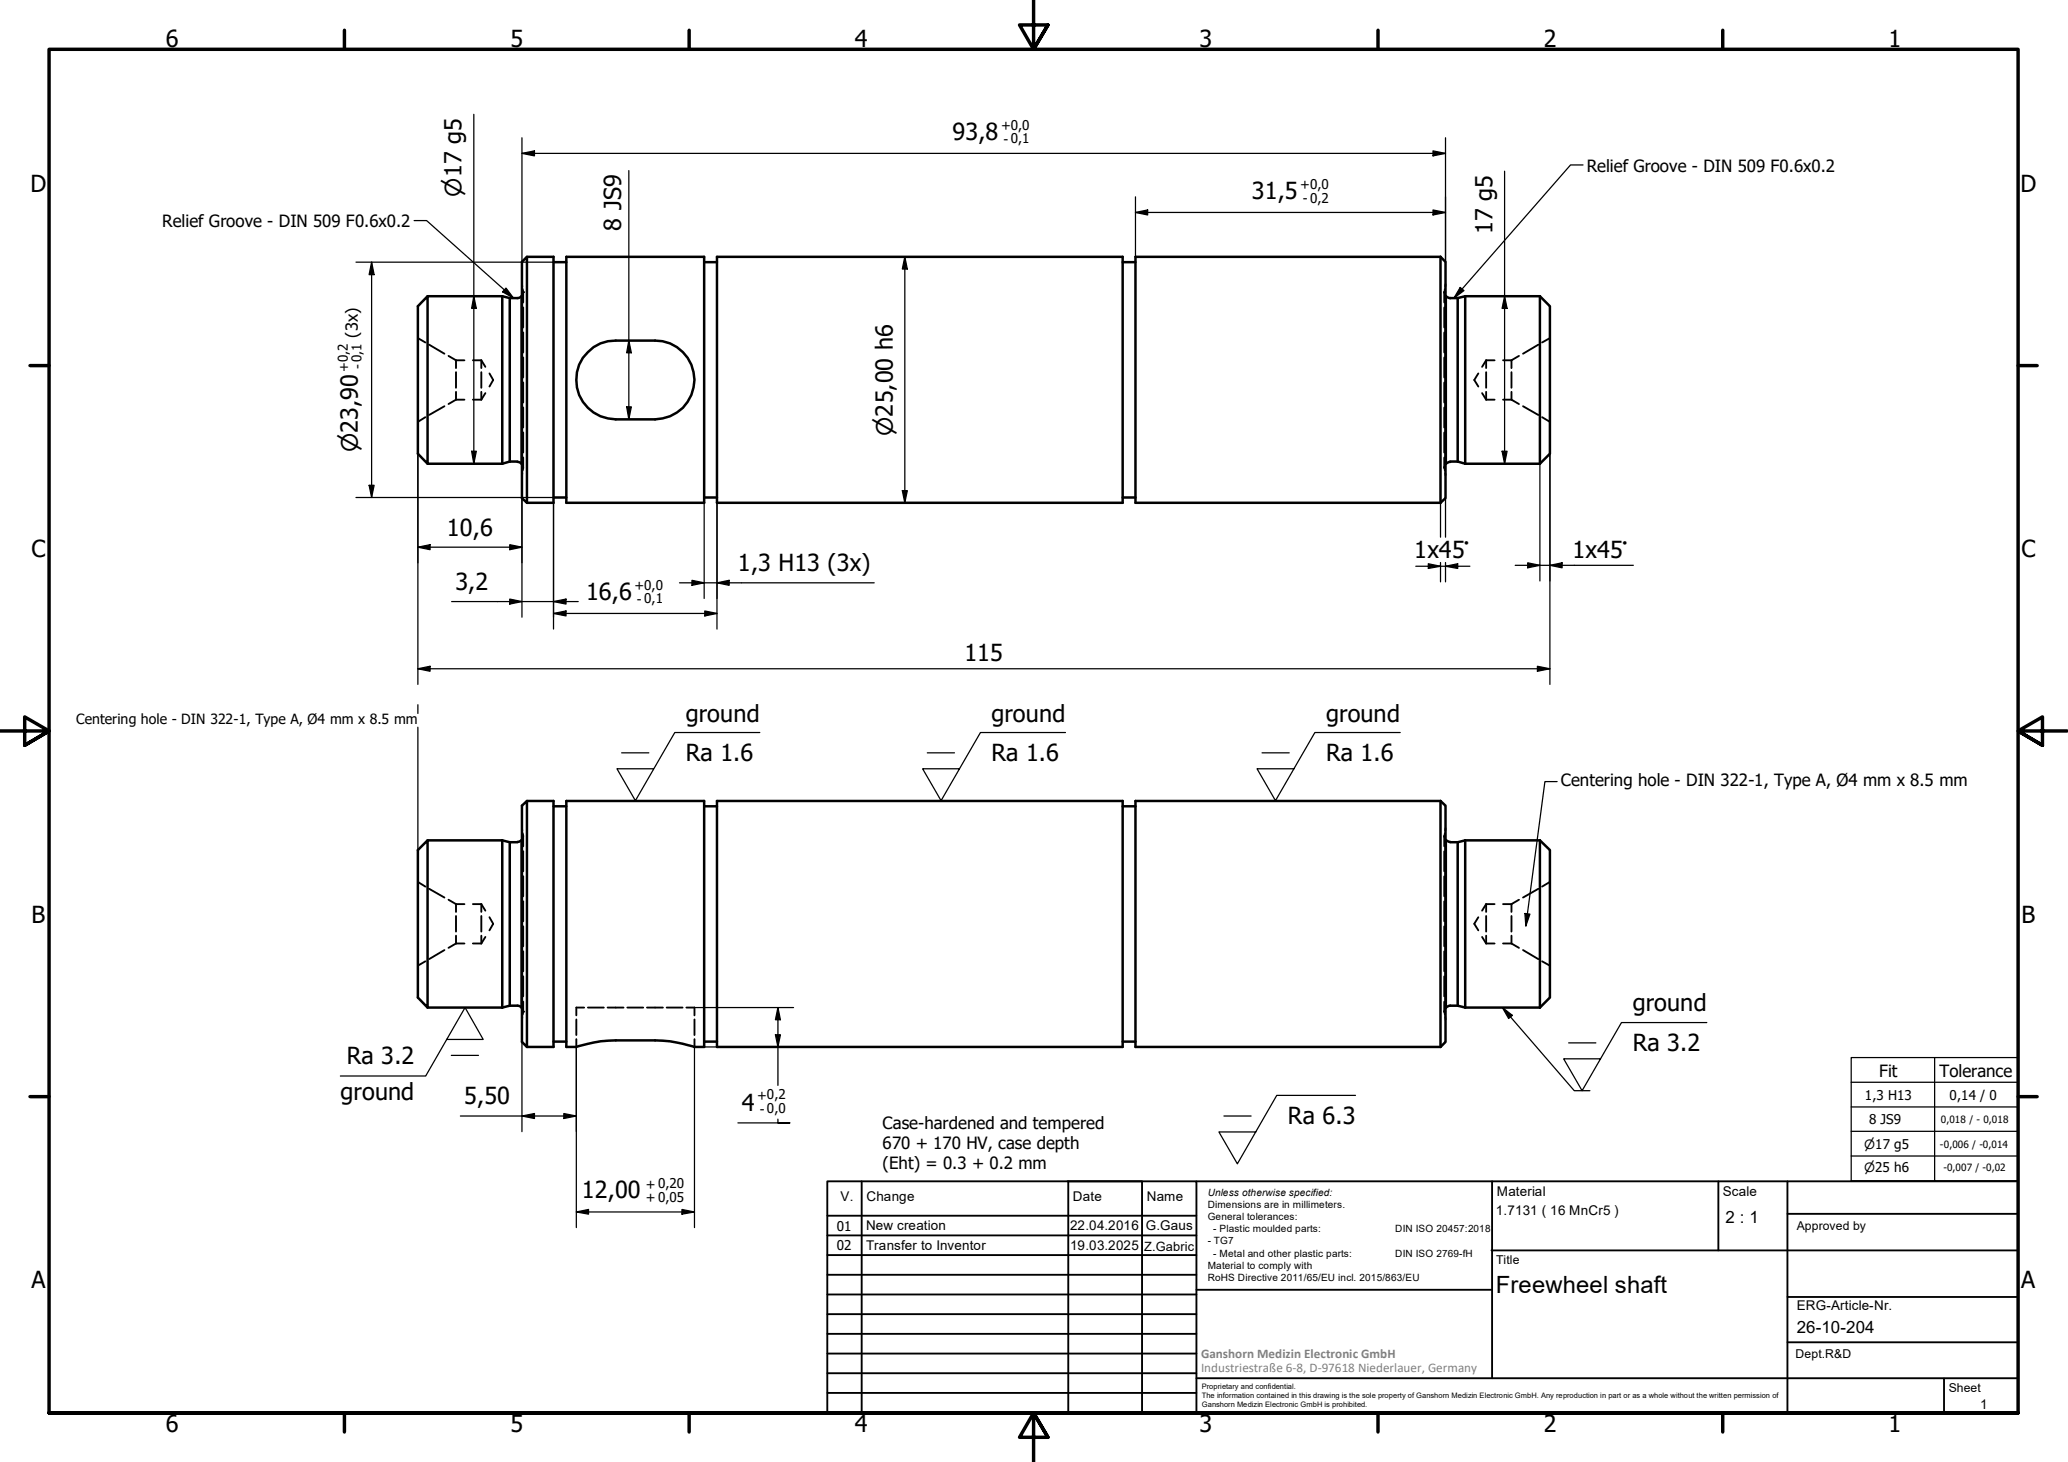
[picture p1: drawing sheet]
<svg xmlns="http://www.w3.org/2000/svg" width="420mm" height="297mm" viewBox="0 0 420 297" stroke-linecap="round" stroke-linejoin="round" font-family="sans-serif">
<!-- layer: Hidden (ISO) -->
<g fill="none" stroke="#000" stroke-width=".38">
<path d="M106 57.8l.1 .5M106.2 58.7l.1 .6M106.2 59.9l-.2 .2M106.2 59.6l.1-.2v2.1M293.5 59.6l-.1-.2v2.1M293.6 58.7l-.1 .6M293.6 59.9l.1 .2M293.7 57.8l-.1 .5M84.9 68.7l1.5 .9M87.2 70l3.1 1.9M91.1 72.3l1.5 .9M92.6 73.2h1.8"/>
<path d="M92.6 73.2v1.6M92.6 75.6v3.2M92.6 79.6v1.6M96.1 73.2h1.7M97.8 73.2v1.6M97.8 75.6v3.2M97.8 79.6v1.6M97.8 73.2l.8 1.3M98.6 79.9l-.8 1.3M99.4 75.9l.8 1.3-.8 1.3M106.3 62.5v4M106.3 67.5v4.1"/>
<path d="M106.3 72.6v4.1M106.3 77.7v4.1M293.4 62.5v4M293.4 67.5v4.1M293.4 72.6v4.1M293.4 77.7v4.1M300.4 75.9l-.9 1.3 .9 1.3M301.1 79.9l.8 1.3M301.9 73.2v1.6M301.9 75.6v3.2M301.9 79.6v1.6M301.9 73.2l-.8 1.3"/>
<path d="M301.9 73.2h1.8M305.4 73.2h1.7M307.1 73.2v1.6M307.1 75.6v3.2M307.1 79.6v1.6M308.6 72.3l-1.5 .9M312.5 70l-3.1 1.9M314.9 68.7l-1.6 .9M86.4 84.8l-1.5 .9M90.3 82.5l-3.1 1.8M92.6 81.2h1.8M92.6 81.2l-1.5 .9"/>
<path d="M96.1 81.2h1.7M106 94.3l.2 .2M106.1 96.1l-.1 .5M106.2 94.7l.1 .3M106.3 82.8v4.1M106.3 87.9v4M106.3 92.9v2.1M106.3 95.1l-.1 .5M293.4 82.8v4.1M293.4 87.9v4M293.4 92.9v2.1M293.5 95.1l.1 .5"/>
<path d="M293.5 94.7l-.1 .3M293.6 96.1l.1 .5M293.7 94.3l-.1 .2M301.9 81.2h1.8M305.4 81.2h1.7M307.1 81.2l1.5 .9M309.4 82.5l3.1 1.8M313.3 84.8l1.6 .9M84.9 179.2l1.5 .9M106 168.3l.1 .5M106.2 169.3l.1 .5M106.2 170.4l-.2 .2"/>
<path d="M106.3 169.8v2.1M106.3 173v4M106.3 178v4.1M106.3 169.9l-.1 .3M293.4 169.8v2.1M293.4 173v4M293.4 178v4.1M293.4 169.9l.1 .3M293.6 169.3l-.1 .5M293.6 170.4l.1 .2M293.7 168.3l-.1 .5M314.9 179.2l-1.6 .9"/>
<path d="M86.4 195.3l-1.5 .9M87.2 180.6l3.1 1.8M90.3 193l-3.1 1.9M91.1 182.8l1.5 .9M92.6 183.7v1.6M92.6 186.1v3.2M92.6 190.1v1.6M92.6 183.7h1.8M92.6 191.7h1.8M92.6 191.7l-1.5 .9M96.1 183.7h1.7M96.1 191.7h1.7"/>
<path d="M97.8 183.7v1.6M97.8 186.1v3.2M97.8 190.1v1.6M97.8 183.7l.8 1.3M98.6 190.4l-.8 1.3M99.4 186.4l.8 1.3-.8 1.3M106.3 183.1v4.1M106.3 188.2v4.1M106.3 193.3v4M106.3 198.4v4M293.4 183.1v4.1M293.4 188.2v4.1"/>
<path d="M293.4 193.3v4M293.4 198.4v4M300.4 186.4l-.9 1.3 .9 1.3M301.1 190.4l.8 1.3M301.9 183.7v1.6M301.9 186.1v3.2M301.9 190.1v1.6M301.9 183.7l-.8 1.3M301.9 183.7h1.8M301.9 191.7h1.8M305.4 183.7h1.7M305.4 191.7h1.7"/>
<path d="M307.1 183.7v1.6M307.1 186.1v3.2M307.1 190.1v1.6M307.1 191.7l1.5 .9M308.6 182.8l-1.5 .9M309.4 193l3.1 1.9M312.5 180.6l-3.1 1.8M313.3 195.3l1.6 .9M106 204.8l.2 .2M106.1 206.6l-.1 .5M106.3 203.5v2l-.1-.2M106.3 205.6l-.1 .6"/>
<path d="M117.1 207.1v3.2M117.1 211.1v1.6M118.7 204.7h-1.6v1.6M119.4 204.7h3.3M123.4 204.7h3.3M127.4 204.7h3.3M131.4 204.7h3.3M135.4 204.7h3.3M139.4 204.7h1.7v1.6M141.1 207.1v3.2M141.1 211.1v1.6M293.4 203.5v2l.1-.2"/>
<path d="M293.5 205.6l.1 .6M293.6 206.6l.1 .5M293.7 204.8l-.1 .2"/>
</g>
<g fill="#000">
<circle cx="106.3" cy="59.4" r=".19"/>
<circle cx="293.4" cy="59.4" r=".19"/>
<circle cx="106.3" cy="205.5" r=".19"/>
<circle cx="293.4" cy="205.5" r=".19"/>
</g>
<!-- layer: Visible (ISO) -->
<g fill="none" stroke="#000" stroke-width=".51">
<path d="M106 53.2l1.1-1v50l-1.1-1zM107.1 52.2h5.4v50h-5.4M112.5 53.3h2.6M115.1 52.2h28v50h-28zM143.1 53.3h2.6M145.7 52.2h82.4v50h-82.4zM228.1 53.3h2.6M292.7 52.2l1 1v48l-1 1M292.7 52.2v50M292.7 52.2h-62v50h62M86.9 60.2v34l-2-2v-30zM86.9 60.2h15.1"/>
<path d="M102 60.2l1.6 .4h1.5M102 60.2v34M103.6 60.6v33.2M106 60.2v34M106 60.2h.1M106 60.2l-.4 .3-.5 .1M119.4 71.6a7.4 7.4 0 0 1 5.7-2.4h8a8 8 0 0 1 8 8 8 8 0 0 1-8 8h-8a8 8 0 0 1-7.4-4.9 8 8 0 0 1 1.7-8.7zM293.7 60.2v34M293.8 60.2l.4 .3 .5 .1M294.6 60.6h1.6M296.2 60.6v33.2M297.7 60.2v34"/>
<path d="M297.7 60.2h15.2M297.7 60.2l-1.5 .4M312.9 60.2l2 2v30l-2 2M312.9 60.2v34M86.9 94.2h15.1M103.6 93.8l-1.6 .4M103.6 93.8h1.5M105.1 93.8l.5 .1 .4 .3M106 94.2h.1M294.6 93.8h1.6M294.7 93.8l-.5 .1-.4 .3M296.2 93.8l1.5 .4"/>
<path d="M297.7 94.2h15.2M112.5 101.1h2.6M143.1 101.1h2.6M228.1 101.1h2.6M84.9 172.7l2-2v34l-2-2zM86.9 170.7h15.1M102 170.7l1.6 .4h1.5M102 170.7v34M103.6 171.1v33.2M106 170.7l-.4 .3-.5 .1M106 163.7l1.1-1v50l-1.1-1zM106 170.7v34"/>
<path d="M107.1 162.7h5.4v50h-5.4M112.5 163.8h2.6M115.1 162.7h28v50a9.6 9.6 0 0 1-4.4-.6 21.9 21.9 0 0 0-5.6-.7h-8a28.9 28.9 0 0 0-8 1.3h-2zM143.1 163.8h2.6M145.7 162.7h82.4v50h-82.4zM228.1 163.8h2.6M292.7 162.7l1 1v48l-1 1M292.7 162.7v50M292.7 162.7h-62v50h62M293.7 170.7v34M293.8 170.7l.4 .3 .5 .1M294.6 171.1h1.6"/>
<path d="M296.2 171.1v33.2M297.7 170.7v34M297.7 170.7h15.2M297.7 170.7l-1.5 .4M312.9 170.7l2 2v30l-2 2M312.9 170.7v34M86.9 204.7h15.1M103.6 204.3l-1.6 .4M103.6 204.3h1.5M105.1 204.3l.5 .1 .4 .3M106 204.7h.1M112.5 211.6h2.6"/>
<path d="M143.1 211.6h2.6M228.1 211.6h2.6M294.6 204.3h1.6M294.7 204.3l-.5 .1-.4 .3M296.2 204.3l1.5 .4M297.7 204.7h15.2"/>
</g>
<!-- layer: Border (ISO) -->
<g fill="none" stroke="#000" stroke-width=".7">
<path d="M70 6.1v3.9M140 6.1v3.9M210 0v10l-2.9-4.9h5.8l-2.9 4.9 2.9-4.9M280 6.1v3.9M350 6.1v3.9M6.1 74.3h3.9M410 74.3h3.9M0 148.5h10l-5-2.8v5.7l5-2.9-5 2.9M420 148.5h-10l5-2.8v5.7l-5-2.9 5 2.9M6.1 222.8h3.9M410 222.8h3.9M10 287.1v-277.1h400v277.1h-400h400"/>
<path d="M70 287.1v3.8M140 287.1v3.8M212.9 292l-2.9-4.9 2.9 4.9h-5.8l2.9-4.9v9.9M280 287.1v3.8M350 287.1v3.8"/>
</g>
<!-- layer: TitleBlock -->
<g fill="none" stroke="#000" stroke-width=".38">
<path d="M168.1 251h75M168.1 247h75M168.1 255h75M168.1 259h75M175.1 240v47M216.9 240h15M217 240v47M232 240v47M243.1 240.1v46.9h-75v-47h241.9v47.1h-167M303 254h107M303.1 240v40M349.1 240v14"/>
<path d="M363.2 240v47.1M363.2 246.6h46.8M168.1 271h75M168.1 263h75M168.1 267h75M168.1 275h75M168.1 279h75M243.1 262.1h60M363.2 272.7h46.8M363.2 263.5h46.8M168.1 283h75M216.9 287h15"/>
<path d="M243.1 280h166.9M395 280.1v7"/>
</g>
<!-- layer: Sketch Geometry (ISO) -->
<path d="M376.1 214.9h33.9v25h-33.9zM376.1 219.9h33.9M393.1 214.9v25M376.1 229.9h33.9M376.1 234.9h33.9M376.1 224.9h33.9" fill="none" stroke="#000" stroke-width=".25"/>
<!-- layer: Dimension (ISO) -->
<g fill="none" stroke="#000" stroke-width=".25">
<path d="M96.3 23.2v71M106 31.2l2.6-.5v1zM106 31.2h187.7M106 28v25.2M127.8 34.7v50.5M230.7 40v12.2M291.1 30.7l2.6 .5-2.6 .5zM293.7 28v25.2M305.7 34.8v59.4M72.3 53.3h40.2M75.5 53.3l.5 2.5h-1zM75.5 53.3v47.8"/>
<path d="M183.8 52.2l.5 2.5h-1zM183.8 52.2v50M230.7 43.2l2.5-.5v1zM230.7 43.2h63M291.1 42.7l2.6 .5-2.6 .5zM96.3 60.2l.5 2.5h-1zM127.8 69.2l.5 2.5h-1zM305.7 60.2l.5 2.5h-1zM75 98.6h1l-.5 2.5zM84.9 92.2v46.9M95.8 91.7h1l-.5 2.5zM127.3 82.7h1l-.5 2.5z"/>
<path d="M183.3 99.7h1l-.5 2.5zM305.2 91.7h1l-.5 2.5zM312.9 94.2v23.8M314.9 92.2v46.9M72.3 101.1h40.2M84.9 111.2l2.5-.5v1zM84.9 111.2h21.1M103.6 110.7l2.4 .5-2.4 .5zM106 101.2v24.2M112.5 102.2v25.6M138 118.4h39.6M140.6 117.9l2.5 .5-2.5 .5z"/>
<path d="M143.1 102.2v19.4M145.7 118.4l2.4-.5v1zM145.7 102.2v25.6M287.7 115h10.9M290.2 114.5l2.5 .5-2.5 .5zM292.7 102.2v6.9M292.7 114.3v3.9M293.7 115l2.5-.5v1zM293.7 101.2v7.9M293.7 114.3v3.9M307.8 114.9h24.1M310.4 114.3l2.5 .6-2.5 .5z"/>
<path d="M314.9 114.9l2.5-.6v1.1zM84.9 135.9l2.5-.5v1zM84.9 135.9h230M91.8 122.2h25.7M103.6 121.7l2.4 .5-2.4 .5zM112.5 124.6l2.5-.5v1zM112.5 122.2l2.5-.5v1zM112.5 124.6h33.2M143.2 124.1l2.5 .5-2.5 .5zM312.4 135.4l2.5 .5-2.5 .5zM106 211.7v18.2M117.1 212.7v36.7"/>
<path d="M141.1 212.7v36.7M141.1 204.7h20.1M143.1 212.7h18.1M157.5 210.2h1.1l-.5 2.5zM158.1 204.7l.5 2.5h-1.1zM158.1 204.7v15.8M93.5 226.7h23.6M106 226.7l2.6-.5v1.1zM114.6 226.2l2.5 .5-2.5 .6zM158.1 227.4v.7h2.4h-10.6M117.1 246.2l2.5-.5v1zM117.1 246.2h24"/>
<path d="M138.6 245.7l2.5 .5-2.5 .5z"/>
</g>
<g fill="#000">
<path d="M106 31.2l2.6-.5v1zM291.1 30.7l2.6 .5-2.6 .5zM75.5 53.3l.5 2.5h-1zM183.8 52.2l.5 2.5h-1zM230.7 43.2l2.5-.5v1zM291.1 42.7l2.6 .5-2.6 .5zM96.3 60.2l.5 2.5h-1zM127.8 69.2l.5 2.5h-1zM305.7 60.2l.5 2.5h-1zM75 98.6h1l-.5 2.5zM95.8 91.7h1l-.5 2.5zM127.3 82.7h1l-.5 2.5z"/>
<path d="M183.3 99.7h1l-.5 2.5zM305.2 91.7h1l-.5 2.5zM84.9 111.2l2.5-.5v1zM103.6 110.7l2.4 .5-2.4 .5zM140.6 117.9l2.5 .5-2.5 .5zM145.7 118.4l2.4-.5v1zM290.2 114.5l2.5 .5-2.5 .5zM293.7 115l2.5-.5v1zM310.4 114.3l2.5 .6-2.5 .5zM314.9 114.9l2.5-.6v1.1zM84.9 135.9l2.5-.5v1zM103.6 121.7l2.4 .5-2.4 .5z"/>
<path d="M112.5 124.6l2.5-.5v1zM112.5 122.2l2.5-.5v1zM143.2 124.1l2.5 .5-2.5 .5zM312.4 135.4l2.5 .5-2.5 .5zM157.5 210.2h1.1l-.5 2.5zM158.1 204.7l.5 2.5h-1.1zM106 226.7l2.6-.5v1.1zM114.6 226.2l2.5 .5-2.5 .6zM117.1 246.2l2.5-.5v1zM138.6 245.7l2.5 .5-2.5 .5z"/>
</g>
<!-- layer: Symbol (ISO) -->
<g fill="none" stroke="#000" stroke-width=".25">
<path d="M321.6 33.5h-2.5l-23.7 27.1M84.1 44.8h2.6l17.6 15.8M102.8 58.5l1.5 2.1-2.2-1.3zM296.7 58.4l.7 .6-2 1.6zM84.9 143.2v1.8M84.9 147.8v24.9M126.3 153h5.5M154.4 148.8h-17.3l-8 13.9-3.8-6.5h7.5M188.4 153h5.5M216.5 148.8h-17.3l-8 13.9-3.7-6.5h7.4M256.4 153h5.5M284.5 148.8h-17.4l-8 13.9-3.7-6.5h7.5"/>
<path d="M316.4 158.8h-2.5l-3.9 29.3M309.8 185.6l1 .1-.8 2.4zM90.7 211.2h7.5l-3.7-6.5-8 13.9h-17.3M91.7 214.4h5.5M305.2 204.7l2.1 1.6-.8 .6zM305.2 204.7l14.6 16.9h3.2M318.7 211.9h5.5M346.8 207.8h-17.4l-8 13.8-3.7-6.5h7.5M248.7 226.7h5.5M275.4 222.6h-16l-8 13.9-3.8-6.5h7.5"/>
</g>
<path d="M102.8 58.5l1.5 2.1-2.2-1.3zM296.7 58.4l.7 .6-2 1.6zM309.8 185.6l1 .1-.8 2.4zM305.2 204.7l2.1 1.6-.8 .6z" fill="#000"/>
<g font-size="4.8">
<text x="33.7" y="9.6">6</text>
<text x="103.7" y="9.6">5</text>
<text x="173.7" y="9.6">4</text>
<text x="243.7" y="9.6">3</text>
<text x="313.7" y="9.6">2</text>
<text x="383.7" y="9.6">1</text>
<text x="193.5" y="28.4">93,8</text>
<text x="6.2" y="38.9">D</text>
<text x="254.3" y="40.4">31,5</text>
<text x="410.5" y="38.9">D</text>
<text x="126.2" y="46.8" transform="rotate(-90 126.2 46.8)">8 JS9</text>
<text x="303.2" y="47.6" transform="rotate(-90 303.2 47.6)">17 g5</text>
<text x="6.4" y="113.1">C</text>
<text x="90.8" y="108.8">10,6</text>
<text x="287.3" y="113.4">1x45°</text>
<text x="319.5" y="113.3">1x45°</text>
<text x="410.7" y="113.1">C</text>
<text x="92.5" y="119.8">3,2</text>
<text x="149.9" y="115.9">1,3 H13 (3x)</text>
<text x="119.1" y="121.8">16,6</text>
<text x="196" y="134.3">115</text>
<text x="139.3" y="146.6">ground</text>
<text x="201.4" y="146.6">ground</text>
<text x="269.4" y="146.6">ground</text>
<text x="139.3" y="154.7">Ra 1.6</text>
<text x="201.4" y="154.7">Ra 1.6</text>
<text x="269.4" y="154.7">Ra 1.6</text>
<text x="6.4" y="187.4">B</text>
<text x="410.7" y="187.4">B</text>
<text x="331.7" y="205.5">ground</text>
<text x="331.7" y="213.6">Ra 3.2</text>
<text x="70.5" y="216.2">Ra 3.2</text>
<text x="69.2" y="223.5">ground</text>
<text x="94.3" y="224.3">5,50</text>
<text x="150.7" y="225.7">4</text>
<text x="261.7" y="228.5">Ra 6.3</text>
<text x="118.2" y="243.4">12,00</text>
<text x="6.4" y="261.7">A</text>
<text x="303.9" y="262.7">Freewheel shaft</text>
<text x="410.7" y="261.7">A</text>
<text x="33.7" y="290.9">6</text>
<text x="103.7" y="290.9">5</text>
<text x="173.7" y="290.9">4</text>
<text x="243.7" y="290.9">3</text>
<text x="313.7" y="290.9">2</text>
<text x="383.7" y="290.9">1</text>
</g>
<g font-size="4.6">
<text x="93.8" y="39.9" transform="rotate(-90 93.8 39.9)">⌀17 g5</text>
<text x="181.4" y="88.6" transform="rotate(-90 181.4 88.6)">⌀25,00 h6</text>
<text x="72.7" y="91.9" transform="rotate(-90 72.7 91.9)">⌀23,90</text>
</g>
<g font-size="3.4">
<text x="322.4" y="34.8">Relief Groove - DIN 509 F0.6x0.2</text>
<text x="33" y="46.1">Relief Groove - DIN 509 F0.6x0.2</text>
<text x="72.7" y="68.6" transform="rotate(-90 72.7 68.6)">(3x)</text>
<text x="317.1" y="159.8">Centering hole - DIN 322-1, Type A, Ø4 mm x 8.5 mm</text>
<text x="381.8" y="218.8">Fit</text>
<text x="394" y="218.8">Tolerance</text>
<text x="179.3" y="229.3">Case-hardened and tempered</text>
<text x="179.3" y="233.3">670 + 170 HV, case depth</text>
<text x="179.3" y="237.5">(Eht) = 0.3 + 0.2 mm</text>
<text x="350.6" y="248.5">2 : 1</text>
<text x="365.1" y="270.9">26-10-204</text>
</g>
<text font-size="2.9" x="15.5" y="147.2">Centering hole - DIN 322-1, Type A, Ø4 mm x 8.5 mm</text>
<g font-size="2.7">
<text x="203.4" y="26.5">+0,0</text>
<text x="203.9" y="29.3">- 0,1</text>
<text x="264.2" y="38.5">+0,0</text>
<text x="264.7" y="41.3">- 0,2</text>
<text x="70.8" y="75.6" transform="rotate(-90 70.8 75.6)">+0,2</text>
<text x="73.6" y="75" transform="rotate(-90 73.6 75)">- 0,1</text>
<text x="128.9" y="119.9">+0,0</text>
<text x="129.4" y="122.7">- 0,1</text>
<text x="153.9" y="223.4">+0,2</text>
<text x="154.4" y="226.2">- 0,0</text>
<text x="378.9" y="223.6">1,3 H13</text>
<text x="396.1" y="223.6">0,14 / 0</text>
<text x="379.7" y="228.3">8 JS9</text>
<text x="131.2" y="244.2">+ 0,05</text>
<text x="131.2" y="241.5">+ 0,20</text>
<text x="170.8" y="244">V.</text>
<text x="176" y="244">Change</text>
<text x="218" y="244">Date</text>
<text x="233" y="244">Name</text>
<text x="304.1" y="243">Material</text>
<text x="350" y="243.1">Scale</text>
<text x="170.1" y="250">01</text>
<text x="176" y="249.9">New creation</text>
<text x="217.4" y="250">22.04.2016</text>
<text x="232.8" y="250">G.Gaus</text>
<text x="303.9" y="246.8">1.7131 ( 16 MnCr5 )</text>
<text x="170.1" y="254">02</text>
<text x="176" y="254">Transfer to Inventor</text>
<text x="217.4" y="254">19.03.2025</text>
<text x="365.1" y="266.1">ERG-Article-Nr.</text>
<text x="402.3" y="286.2">1</text>
</g>
<g font-size="2.7" fill="#808080">
<text x="244" y="275.8">Ganshorn Medizin Electronic GmbH</text>
<text x="244" y="278.7">Industriestraße 6-8, D-97618 Niederlauer, Germany</text>
</g>
<g font-size="2.6">
<text x="378.8" y="233.3">⌀17 g5</text>
<text x="378.7" y="238.2">⌀25 h6</text>
<text x="232.5" y="254.1">Z.Gabric</text>
</g>
<g font-size="2.5">
<text x="365.1" y="249.9">Approved by</text>
<text x="304" y="256.8">Title</text>
<text x="364.8" y="275.8">Dept.R&amp;D</text>
<text x="395.9" y="282.9">Sheet</text>
</g>
<g font-size="2">
<text x="394.1" y="233.3">-0,006 / -0,014</text>
<text x="394.3" y="228.1">0,018 / - 0,018</text>
<text x="394.8" y="237.9">-0,007 / -0,02</text>
<text x="245.4" y="242.9">Unless otherwise specified:</text>
<text x="245.4" y="245.4">Dimensions are in millimeters.</text>
<text x="245.4" y="247.9">General tolerances:</text>
<text x="246.5" y="250.4">- Plastic moulded parts:</text>
<text x="283.5" y="250.4">DIN ISO 20457:2018</text>
<text x="245.4" y="252.8">- TG7</text>
<text x="245.4" y="257.9">Material to comply with</text>
<text x="246.5" y="255.4">- Metal and other plastic parts:</text>
<text x="283.5" y="255.4">DIN ISO 2769-fH</text>
<text x="245.4" y="260.3">RoHS Directive 2011/65/EU incl. 2015/863/EU</text>
</g>
<g font-size="1.5">
<text x="244.2" y="282.2">Proprietary and confidential.</text>
<text x="244.2" y="284">The information contained in this drawing is the sole property of Ganshorn Medizin Electronic GmbH. Any reproduction in part or as a whole without the written permission of</text>
<text x="244.2" y="285.8">Ganshorn Medizin Electronic GmbH is prohibited.</text>
</g>
</svg>
